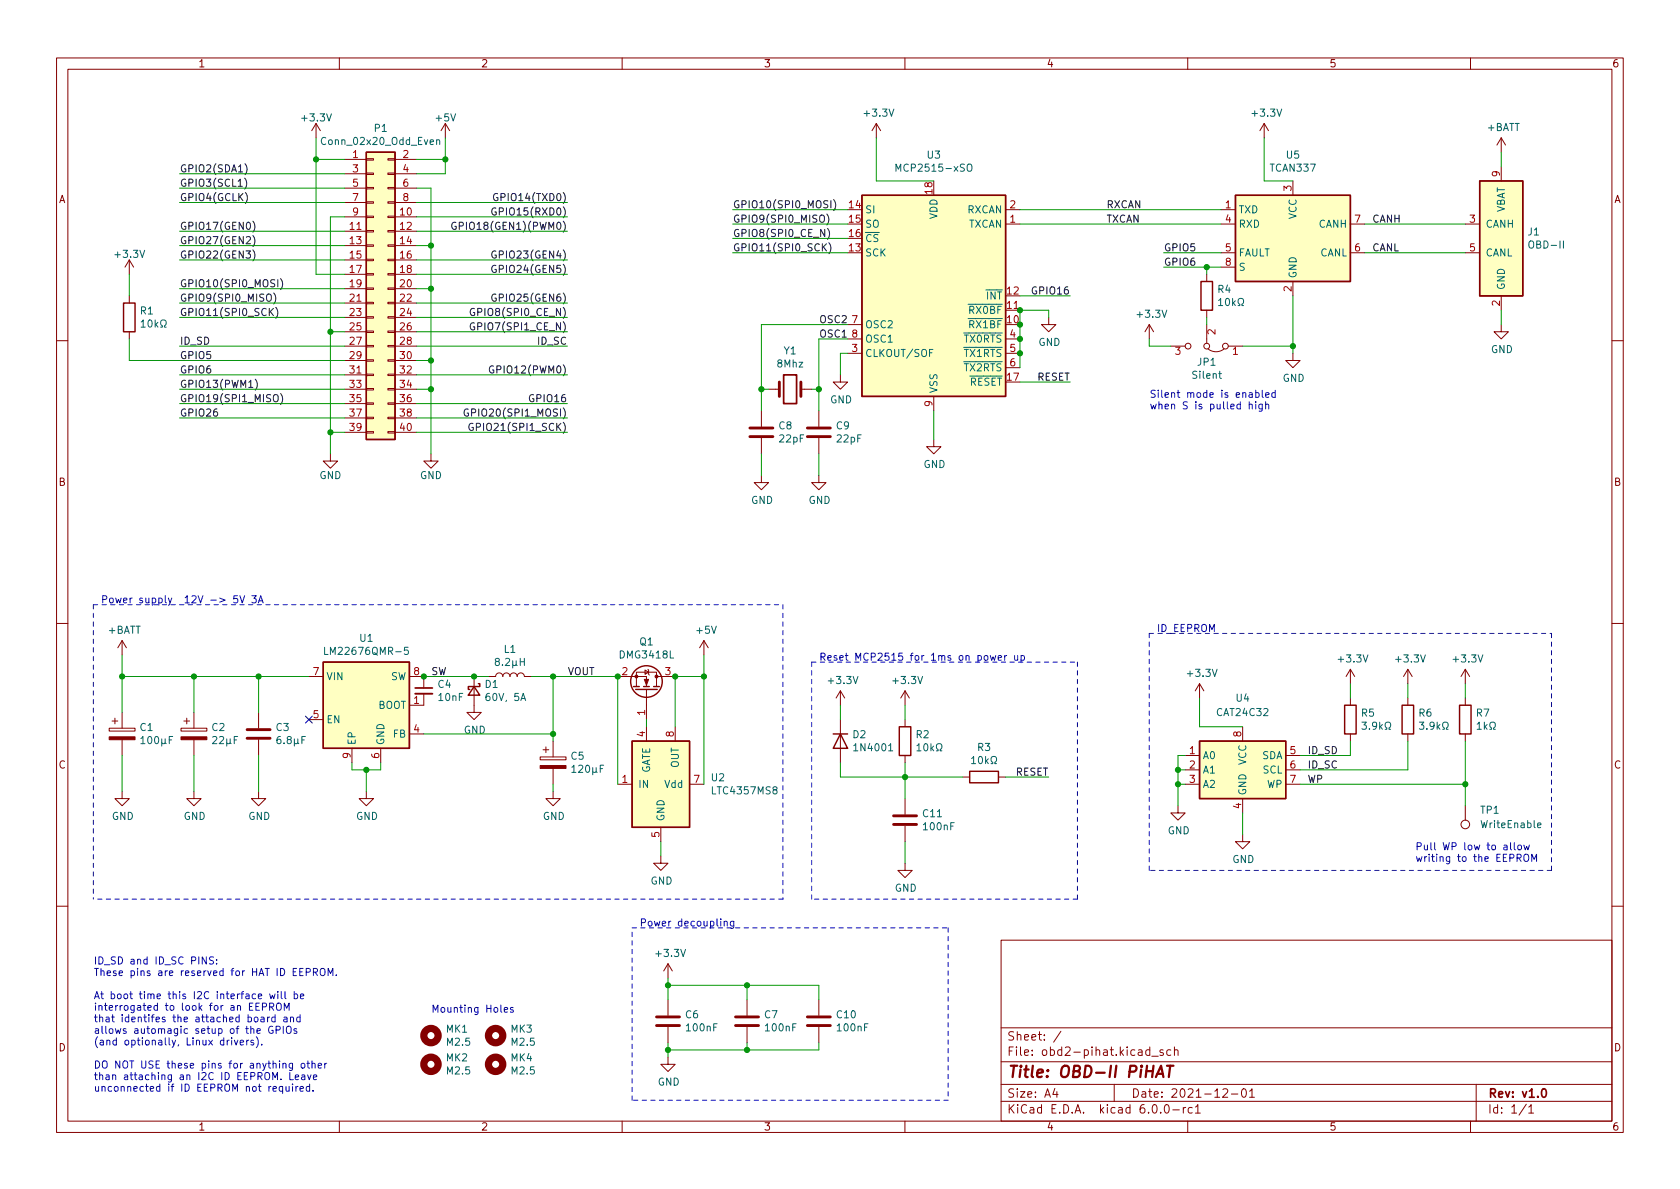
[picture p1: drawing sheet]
<svg xmlns="http://www.w3.org/2000/svg" width="297mm" height="210mm" viewBox="0 0 297 210" stroke-linecap="round" stroke-linejoin="round" font-family="sans-serif">
<g fill="none" stroke="#840000" stroke-width=".18">
<path d="M10 10.2h277v190.1h-277zM12 12.2h273v186.1h-273zM60 10.2v2M110 10.2v2M160 10.2v2M210 10.2v2M260 10.2v2M55.9 21.8l-.8 1.3M55.9 21.8v2.6M55.9 21.8l.7 1.3M61 28.2h3.8M61 38.3h3.8"/>
<path d="M61 30.7h3.8M61 33.3h3.8M61 35.8h3.8M64.8 38.2h1.2v.3h-1.2zM64.8 35.7h1.2v.2h-1.2zM64.8 33.1h1.2v.3h-1.2zM64.8 30.6h1.2v.3h-1.2zM64.8 28.1h1.2v.2h-1.2zM68.6 38.2h1.2v.3h-1.2zM68.6 35.7h1.2v.2h-1.2zM68.6 33.1h1.2v.3h-1.2zM68.6 30.6h1.2v.3h-1.2z"/>
<path d="M68.6 28.1h1.2v.2h-1.2zM69.8 28.2h3.9M69.8 38.3h3.9M69.8 30.7h3.9M69.8 33.3h3.9M69.8 35.8h3.9M78.7 21.8l-.7 1.3M78.7 21.8v2.6M78.7 21.8l.8 1.3M154.9 21.8l-.7 1.3M154.9 21.8v2.6M154.9 21.8l.8 1.3"/>
<path d="M177.8 39.6h2.5M177.8 37.1h2.5M215.9 39.6h2.5M215.9 37.1h2.5M223.5 21.8l-.7 1.3M223.5 21.8v2.6M223.5 21.8l.8 1.3M228.6 32v2.5M238.8 39.6h2.5M259.1 39.6h2.5M265.4 24.4l-.7 1.2M265.4 24.4v2.5"/>
<path d="M265.4 29.5v2.5M265.4 24.4l.8 1.2M22.9 46v2.5M22.9 52.3v1.3M22.9 58.7v1.2M22.9 46l-.8 1.2M22.9 46l.7 1.2M61 40.9h3.8M61 43.4h3.8M61 46h3.8M61 48.5h3.8M61 51h3.8"/>
<path d="M61 53.6h3.8M61 56.1h3.8M61 58.7h3.8M64.8 58.5h1.2v.3h-1.2zM64.8 56h1.2v.3h-1.2zM64.8 53.5h1.2v.2h-1.2zM64.8 50.9h1.2v.3h-1.2zM64.8 48.4h1.2v.2h-1.2zM64.8 45.8h1.2v.3h-1.2zM64.8 43.3h1.2v.3h-1.2zM64.8 40.8h1.2v.2h-1.2zM68.6 58.5h1.2v.3h-1.2z"/>
<path d="M68.6 56h1.2v.3h-1.2zM68.6 53.5h1.2v.2h-1.2zM68.6 50.9h1.2v.3h-1.2zM68.6 48.4h1.2v.2h-1.2zM68.6 45.8h1.2v.3h-1.2zM68.6 43.3h1.2v.3h-1.2zM68.6 40.8h1.2v.2h-1.2zM69.8 40.9h3.9M69.8 43.4h3.9M69.8 46h3.9M69.8 48.5h3.9M69.8 51h3.9"/>
<path d="M69.8 53.6h3.9M69.8 56.1h3.9M69.8 58.7h3.9M149.9 59.9h2.5M149.9 57.4h2.5M177.8 54.9h2.5M177.8 59.9h2.5M185.4 56.1v1.3h1.3l-1.3 1.3-1.3-1.3h1.3M203.2 57.4l-.8 1.3M203.2 57.4v2.5M203.2 57.4l.8 1.3M213.4 48.5v1.3"/>
<path d="M213.4 54.9v1.2M213.4 57.4v3.3M215.9 44.7h2.5M215.9 47.2h2.5M228.6 49.8v2.5M238.8 44.7h2.5M259.1 44.7h2.5M265.4 57.4v1.3h1.3l-1.3 1.2-1.2-1.2h1.2M265.4 52.3v2.6M10 60.2h2M61 61.2h3.8M61 63.7h3.8"/>
<path d="M61 66.3h3.8M61 68.8h3.8M61 71.4h3.8M61 73.9h3.8M61 76.4h3.8M64.8 76.3h1.2v.3h-1.2zM64.8 73.8h1.2v.2h-1.2zM64.8 71.2h1.2v.3h-1.2zM64.8 68.7h1.2v.3h-1.2zM64.8 66.2h1.2v.2h-1.2zM64.8 63.6h1.2v.3h-1.2zM64.8 61.1h1.2v.2h-1.2z"/>
<path d="M68.6 76.3h1.2v.3h-1.2zM68.6 73.8h1.2v.2h-1.2zM68.6 71.2h1.2v.3h-1.2zM68.6 68.7h1.2v.3h-1.2zM68.6 66.2h1.2v.2h-1.2zM68.6 63.6h1.2v.3h-1.2zM68.6 61.1h1.2v.2h-1.2zM69.8 61.2h3.9M69.8 63.7h3.9M69.8 66.3h3.9M69.8 68.8h3.9M69.8 71.4h3.9"/>
<path d="M69.8 73.9h3.9M69.8 76.4h3.9M134.6 72.6v2.8M134.6 77.5v2.8M135.9 68.8h1.9M141.6 68.8h1.9M144.8 72.6v2.8M144.8 77.5v2.8M148.6 66.3v1.3h1.3l-1.3 1.2-1.3-1.2h1.3M149.9 62.5h2.5M165.1 77.7v1.3h1.3l-1.3 1.3-1.3-1.3h1.3M165.1 70.1v2.5"/>
<path d="M177.8 62.5h2.5M177.8 65h2.5M207 61.2h2.5M213.6 61.7a2.26 2.26 0 0 0 2.8 0M217.2 61.2h2.5M228.6 62.5v1.2h1.3l-1.3 1.3-1.3-1.3h1.3M285 60.2h2M58.4 80.3v1.2h1.3l-1.3 1.3-1.3-1.3h1.3M76.2 80.3v1.2h1.3l-1.3 1.3-1.3-1.3h1.3M134.6 84.1v1.2h1.3l-1.3 1.3-1.3-1.3h1.3M144.8 84.1v1.2h1.2l-1.2 1.3-1.3-1.3h1.3M10 110.2h2"/>
<path d="M21.6 113.3v2.5M21.6 113.3l-.8 1.2M21.6 113.3l.8 1.2M54.6 119.6h2.5M72.4 119.6h2.5v2.1M83.8 119.6v6.4h1.3l-1.3 1.2-1.3-1.2h1.3M86.4 119.6h1.2a.64 .64 0 0 1 .7-.6 .64 .64 0 0 1 .6 .6 .64 .64 0 0 1 .6-.6 .64 .64 0 0 1 .7 .6 .64 .64 0 0 1 .6-.6 .64 .64 0 0 1 .6 .6 .64 .64 0 0 1 .7-.6 .64 .64 0 0 1 .6 .6h1.3M109.2 119.6h5.1v1.8M114 118.5l.7 .4-.7 .3zM114.6 118.4l.1 .1v.7l.1 .2M116.1 119.6h3.3M124.5 113.3l-.8 1.2"/>
<path d="M124.5 113.3v2.5M124.5 113.3l.7 1.2M238.8 118.4v2.5M238.8 118.4l-.8 1.2M238.8 118.4l.7 1.2M248.9 118.4v2.5M248.9 118.4l-.7 1.2M248.9 118.4l.8 1.2M259.1 118.4v2.5M259.1 118.4l-.8 1.2M259.1 118.4l.7 1.2M285 110.2h2"/>
<path d="M19.3 128.8h4.6v.5h-4.6zM19.8 127.5h1M20.3 127v1M21.6 139.9v1.3h1.3l-1.3 1.3-1.3-1.3h1.3M21.6 126v2.8M21.6 130.8v2.8M32 128.8h4.6v.5h-4.6zM32.5 127.5h1M33 127v1M34.3 139.9v1.3h1.3l-1.3 1.3-1.3-1.3h1.3M34.3 126v2.8M34.3 130.8v2.8"/>
<path d="M45.7 139.9v1.3h1.3l-1.3 1.3-1.3-1.3h1.3M45.7 126v2.8M45.7 130.8v2.8M54.6 127.2h2.5M62.2 132.3v2.6M64.8 139.9v1.3h1.2l-1.2 1.3-1.3-1.3h1.3M67.3 132.3v2.6M72.4 129.8h2.5M74.9 122.7v2h-2.5M95.5 133.9h4.6v.5h-4.6zM96 132.6h1M96.5 132.1v1"/>
<path d="M97.8 139.9v1.3h1.3l-1.3 1.3-1.3-1.3h1.3M97.8 131.1v2.8M97.8 135.9v2.8M109.2 138.7h2.6M112.5 121.4v-2.5h3.6v2.5M114.3 121.9v5.3M114.3 128.5v2.6M119.4 128.5v2.6M121.9 138.7h2.6M148.6 122.2v2.5M148.6 127.2v7.7M148.6 122.2l-.8 1.2"/>
<path d="M148.6 122.2l.8 1.2M160 122.2v2.5M160 127.2v1.3M160 133.6v1.3M160 122.2l-.7 1.2M160 122.2l.8 1.2M170.2 137.4h1.2M176.5 137.4h1.3M209.5 138.7h2.6M209.5 133.6h2.6M209.5 136.1h2.6M212.1 120.9l-.8 1.3"/>
<path d="M212.1 120.9v2.5M212.1 120.9l.8 1.3M219.7 128.5v2.6M227.3 138.7h2.6M227.3 133.6h2.6M227.3 136.1h2.6M238.8 123.4v1.3M238.8 129.8v1.3M248.9 123.4v1.3M248.9 129.8v1.3M259.1 123.4v1.3M259.1 129.8v1.3"/>
<path d="M116.8 151.4v1.2h1.3l-1.3 1.3-1.2-1.3h1.2M116.8 146.3v2.5M160 152.6v1.3h1.3l-1.3 1.3-1.3-1.3h1.3M160 141.2v2.8M160 146v2.8M208.3 142.5v1.3h1.2l-1.2 1.2-1.3-1.2h1.3M219.7 147.6v1.2h1.3l-1.3 1.3-1.3-1.3h1.3M219.7 141.2v2.6M259.1 142.5v2.5M10 160.2h2M118.1 170.4l-.8 1.3M118.1 170.4v2.6"/>
<path d="M118.1 176.8v2.8M118.1 170.4l.8 1.3M132.1 176.8v2.8M144.8 176.8v2.8M177 166.3h108v32h-108zM285 160.2h2M60 198.3v2M110 198.3v2M118.1 186.9v1.3h1.3l-1.3 1.3-1.3-1.3h1.3M118.1 181.6v2.8M132.1 181.6v2.8M144.8 181.6v2.8"/>
<path d="M160 198.3v2M177 194.8h108M177 191.8h108M177 187.8h108M177 181.8h108M186.5 192.5l-.4 1h1M186.9 193v1M187.6 182.4l-1.3 1.9M197 191.8v3M203.3 185.7l-.4-.1-.3 .3v.4l.1 .3h.6M203.3 185.1v1.5M203.6 186.8h1.2"/>
<path d="M205.6 185.7l-.3-.1-.2 .2v.3l.5 .1v.4h-.5M206.1 195.4l.1-.1a.81 .81 0 0 1 .6 .7 .81 .81 0 0 1-.3 .8h-.1a.81 .81 0 0 1-.6-.6 .81 .81 0 0 1 .3-.8zM207 185.7l-.4-.1-.3 .3v.4l.1 .3h.6M207.4 196.3h1.1M207.6 185.8l.3-.2 .3 .1 .1 .9M207.6 185.1v1.5M209.2 195.8v1M209.6 195.8l-.2 .1-.2 .2M210 198.3v2M210.8 195.9l-.4-.1-.3 .3v.4l.1 .3h.6M211.4 195.8l.4-.5v1.5M211.4 196.8h.8"/>
<path d="M216.2 192.7l.6-.2 .2 .2 .1 .3-1 1h1M217.7 193.5h1.2M219.7 192.6l.2-.1a.81 .81 0 0 1 .5 .7 .81 .81 0 0 1-.3 .8h-.1a.81 .81 0 0 1-.6-.6 .81 .81 0 0 1 .3-.8zM220.9 193l.5-.5v1.5M220.9 194h.9M260 198.3v2M261 191.8v6.5M269.9 195.3l-1.3 1.9M270.3 195.8l.4-.5v1.5M270.3 196.8h.9"/>
<circle cx="210.1" cy="61.2" r=".51"/>
<circle cx="213.4" cy="61.2" r=".51"/>
<circle cx="216.7" cy="61.2" r=".51"/>
<circle cx="259.1" cy="145.8" r=".76"/>
</g>
<path d="M138.6 66.3h2.2v5.1h-2.2zM73.4 121.7h3.1M272.8 192.6l.1-.1a.81 .81 0 0 1 .6 .7 .81 .81 0 0 1-.3 .8h-.1a.81 .81 0 0 1-.6-.6 .81 .81 0 0 1 .3-.8z" fill="none" stroke="#840000" stroke-width=".3"/>
<path d="M204.4 190.5l.9-2 .4 2M204.6 189.9h1M206.3 188.5h1.2M206.9 188.5l-.2 2" fill="none" stroke="#840000" stroke-width=".4"/>
<g fill="none" stroke="#840000" stroke-width=".25">
<path d="M64.8 26.9h5v50.8h-5zM152.4 34.5h25.4v35.6h-25.4zM218.4 34.5h20.4v15.3h-20.4zM261.6 32h7.6v20.3h-7.6zM21.8 53.6h2.1v5.1h-2.1zM212.3 49.8h2.1v5.1h-2.1zM57.1 117.1h15.3v15.2h-15.3zM83.8 121.4l1 1.5h-2zM84.6 120.9h.2v.5h-2v.5h.3M111.8 131.1h10.1v15.2h-10.1zM112 121.4h1M112.4 121.9h3.8"/>
<path d="M113.8 121.4h1M115.6 121.4h1M147.3 129.8h2.6M148.6 129.8l1.3 2.5h-2.6zM159 128.5h2v5.1h-2zM171.4 136.4h5.1v2h-5.1zM212.1 131.1h15.2v10.1h-15.2zM237.7 124.7h2.1v5.1h-2.1zM247.9 124.7h2v5.1h-2zM258.1 124.7h2v5.1h-2z"/>
<circle cx="114.3" cy="120.5" r="2.79"/>
</g>
<g fill="none" stroke="#006464" stroke-width=".18">
<path d="M77.2 24.8l.2-.1 .3 .1v.8M77.2 24.7v.9M158.4 30.3v-1.3l.4 .9 .5-.9v1.3M171.2 29.1l.1-.1a.43 .43 0 0 1 .5 .4v.5a.42 .42 0 0 1-.4 .4 .42 .42 0 0 1-.4-.4v-.5zM25 56.9l.3-.3v1.2M25 57.8h.7M26.4 56.6h.1a.68 .68 0 0 1 .4 .6 .68 .68 0 0 1-.4 .6 .84 .84 0 0 1-.1-1.2zM27.4 56.6v1.2M27.6 57.4l.3 .4M27.9 57l-.5 .5M28.4 57.8h.3v-.2a.54 .54 0 0 1-.3-.7 .54 .54 0 0 1 .8-.3 .58 .58 0 0 1-.1 1v.2h.3M215.5 53.1l.3-.3v1.2"/>
<path d="M215.5 54h.7M216.8 52.9l.2-.1a.68 .68 0 0 1 .4 .6 .68 .68 0 0 1-.4 .6l-.2-.1-.1-.3zM217.9 52.8v1.2M218.1 53.6l.3 .4M218.4 53.2l-.5 .5M218.9 54h.3v-.2a.54 .54 0 0 1-.3-.7 .54 .54 0 0 1 .8-.3 .58 .58 0 0 1-.1 1v.2h.3M165 61.8h-.6v1.3M215.5 66.1h.5M215.7 65.6v1.1l.3 .2M57.4 114.5v1.2h.6M72.1 114.5h-.6v.6l.2-.2 .4 .1 .1 .2-.1 .4-.1 .1-.5-.1M87.8 117l-.2-.3v-.2l.2-.1 .4 .1 .1 .2-.1 .1-.5 .2-.1 .2v.2l.2 .3h.3l.2-.3-.1-.3-.1-.1"/>
<path d="M88.8 117.6v.1M89.4 116.5l.5-.1 .2 .4-.8 .9h.8M90.7 116.8v1.3M91.3 117.5l.1 .2M91.3 116.8l-.1 .8-.4 .1-.1-.2M92 116.4v1.3M92 117h.7M92.7 116.4v1.3M24.9 130.6l.4-.4v1.3M24.9 131.5h.7M26.3 130.3l.1-.1a.68 .68 0 0 1 .5 .7 .68 .68 0 0 1-.5 .6 .84 .84 0 0 1-.1-1.2zM27.5 130.3l.1-.1a.68 .68 0 0 1 .5 .7 .68 .68 0 0 1-.5 .6 .84 .84 0 0 1-.1-1.2z"/>
<path d="M28.6 130.7v1.2M29.2 131.3l.2 .2M29.2 130.7l-.1 .7-.3 .1-.2-.2M29.9 130.8h.5M30.5 130.2h-.6v1.3M37.6 130.4l.5-.2 .2 .4-.8 .9h.8M38.8 130.4l.5-.2 .2 .4-.7 .9h.7M40.1 130.7v1.2M40.7 131.3l.2 .2M40.7 130.7l-.1 .7-.3 .1-.2-.2M41.4 130.8h.4M42 130.2h-.6v1.3"/>
<path d="M49.6 130.2l-.4 .1a.86 .86 0 0 0 0 1.2l.4-.1 .1-.4-.3-.3h-.2l-.2 .3M50.2 131.4v.1M51 130.8l-.2-.3v-.1l.2-.2 .4 .1 .1 .2-.1 .2-.5 .1-.1 .2v.3l.2 .2 .4-.1 .1-.1-.1-.4-.1-.1M52 130.7v1.2M52.7 131.3l.1 .2M52.7 130.7l-.1 .7-.4 .1-.2-.2M53.4 130.8h.4M54 130.2h-.6v1.3M101.1 135.7l.4-.4v1.3M101.1 136.6h.7M102.3 135.4l.5-.1 .2 .4-.7 .9h.7M103.6 135.4l.2-.1a.68 .68 0 0 1 .5 .7 .68 .68 0 0 1-.5 .6l-.2-.1-.1-.4z"/>
<path d="M104.8 135.7v1.3M105.4 136.4l.2 .2M105.4 135.7l-.1 .8-.3 .1-.2-.2M106.1 135.9h.5M106.7 135.3h-.6v1.3M157.1 132.8h.7M162.1 131.9l.4-.4v1.3M162.1 132.8h.7M163.5 131.6l.1-.1a.68 .68 0 0 1 .5 .6 .68 .68 0 0 1-.5 .7 .84 .84 0 0 1-.1-1.2zM164.6 131.5v1.3M164.7 132.3l.4 .5M165.1 131.9l-.5 .5"/>
<path d="M165.6 132.8h.3v-.3a.54 .54 0 0 1-.3-.7 .54 .54 0 0 1 .8-.2 .58 .58 0 0 1-.2 .9v.3h.3M171.8 134.1l.3-.3v1.2M171.8 135h.7M173.1 133.9l.2-.1a.68 .68 0 0 1 .4 .6 .68 .68 0 0 1-.4 .6l-.2-.1-.1-.3zM174.3 133.8v1.2M174.4 134.6l.3 .4M174.7 134.2l-.4 .5M175.2 135h.3v-.2a.54 .54 0 0 1-.2-.7 .54 .54 0 0 1 .7-.3 .58 .58 0 0 1-.1 1v.2h.3M240.8 127.7h.8l-.4 .5 .3 .1v.5l-.2 .2-.5-.2M242.1 128.8v.2M243.4 128.2l-.2 .3-.4-.1-.1-.2 .1-.4 .4-.1 .1 .1a.84 .84 0 0 1-.3 1.2h-.2M243.9 127.7v1.3"/>
<path d="M244.1 128.5l.3 .5M244.4 128.1l-.5 .5M244.9 129h.3v-.3a.54 .54 0 0 1-.3-.7 .54 .54 0 0 1 .8-.2 .58 .58 0 0 1-.1 .9v.3h.3M251 127.7h.7l-.4 .5 .4 .1v.5l-.2 .2-.5-.2M252.3 128.8v.2M253.6 128.2l-.3 .3-.3-.1-.2-.2 .2-.4 .3-.1 .2 .1a.84 .84 0 0 1-.3 1.2h-.2M254.1 127.7v1.3M254.2 128.5l.4 .5M254.6 128.1l-.5 .5M255.1 129h.3v-.3a.54 .54 0 0 1-.3-.7 .54 .54 0 0 1 .8-.2 .58 .58 0 0 1-.2 .9v.3h.3M261.2 128.1l.3-.4v1.3M261.2 129h.7"/>
<path d="M262.4 127.7v1.3M262.6 128.5l.3 .5M262.9 128.1l-.5 .5M263.4 129h.3v-.3a.54 .54 0 0 1-.3-.7 .54 .54 0 0 1 .8-.2 .59 .59 0 0 1-.1 .9v.3h.3M271.9 145.9l.6-.1-.1-.2-.4-.1-.1 .2v.6h.5"/>
</g>
<g fill="#ffffc2" stroke="#ffffc2" stroke-width=".18">
<path d="M64.8 26.9h5v50.8h-5z"/>
<path d="M111.8 131.1h10.1v15.2h-10.1z"/>
<path d="M57.1 117.1h15.3v15.2h-15.3z"/>
<path d="M152.4 34.5h25.4v35.6h-25.4z"/>
<path d="M212.1 131.1h15.2v10.1h-15.2z"/>
<path d="M261.6 32h7.6v20.3h-7.6z"/>
<path d="M218.4 34.5h20.4v15.3h-20.4z"/>
</g>
<g fill="none" stroke="#840000" stroke-width=".51">
<path d="M132.6 77.2h4.1M132.6 75.7h4.1M137.8 67.6v2.5M141.6 67.6v2.5M142.7 77.2h4.1M142.7 75.7h4.1M43.7 130.6h4.1M43.7 129h4.1M158 145.8h4.1M158 144.3h4.1M116.1 179.8h4M130 179.8h4.1"/>
<path d="M142.7 179.8h4.1M116.1 181.4h4M130 181.4h4.1M142.7 181.4h4.1"/>
</g>
<g fill="#840000" stroke="#840000" stroke-width=".18">
<path d="M113.9 120.1h.8l-.4 1.1z"/>
<path d="M19.3 130.3h4.6v.5h-4.6z"/>
<path d="M32 130.3h4.6v.5h-4.6z"/>
<path d="M95.5 135.4h4.6v.5h-4.6z"/>
<circle cx="112.5" cy="119.6" r=".25"/>
<circle cx="116.1" cy="119.6" r=".25"/>
</g>
<g fill="none" stroke="#840000" stroke-width="1.3">
<circle cx="76.2" cy="188.2" r="1.27"/>
<circle cx="76.2" cy="183.1" r="1.27"/>
<circle cx="87.6" cy="188.2" r="1.27"/>
<circle cx="87.6" cy="183.1" r="1.27"/>
</g>
<path d="M73.4 122.7h3.1" fill="none" stroke="#840000" stroke-width=".33"/>
<g fill="none" stroke="#0f0f0f" stroke-width=".18">
<path d="M43.3 31.5a1.46 1.46 0 0 1 0 1.9M43.3 29a1.46 1.46 0 0 1 0 1.9M43.4 34a1.46 1.46 0 0 1 0 2M44.7 39.1a1.46 1.46 0 0 1 0 2M80.6 39.4a.59 .59 0 0 0-.7 .5 .59 .59 0 0 0 .7 .6l.1-.5h-.3M87.7 36.8a.59 .59 0 0 0-.8 .6 .59 .59 0 0 0 .8 .6v-.5h-.2M88 34.3a.59 .59 0 0 0-.8 .6 .59 .59 0 0 0 .8 .5v-.5h-.2M146.2 37.8a1.46 1.46 0 0 1 0 2M147.4 35.3a1.46 1.46 0 0 1 0 1.9M44.7 41.7a1.46 1.46 0 0 1 0 1.9M44.7 44.2a1.46 1.46 0 0 1 0 1.9M47.8 55.1l.5 .7"/>
<path d="M48.3 54.5l-.7 .8M48.4 51.8a1.46 1.46 0 0 1 0 2M48.8 54.4a1.46 1.46 0 0 1 0 1.9M49.6 49.3a1.46 1.46 0 0 1 0 1.9M83.9 57.1a.59 .59 0 0 0-.8 .6 .59 .59 0 0 0 .8 .6v-.5h-.2M83.9 54.6a.59 .59 0 0 0-.8 .6 .59 .59 0 0 0 .8 .5v-.4h-.2M87.7 44.4a.59 .59 0 0 0-.8 .6 .59 .59 0 0 0 .8 .6v-.5h-.2M87.7 47a.59 .59 0 0 0-.8 .6 .59 .59 0 0 0 .8 .5v-.5h-.2M87.7 52.1a.59 .59 0 0 0-.8 .5 .59 .59 0 0 0 .8 .6v-.5h-.2M145.6 43.7l.5 .7M146.1 43.1l-.7 .7M146.3 40.4a1.46 1.46 0 0 1 0 1.9"/>
<path d="M146.5 42.9a1.46 1.46 0 0 1 0 2M45.1 67.1a1.46 1.46 0 0 1 0 1.9M48.5 69.8h.1a.43 .43 0 0 1 .6 .4v.4a.42 .42 0 0 1-.4 .5 .42 .42 0 0 1-.5-.5v-.4zM49.6 69.6a1.46 1.46 0 0 1 0 1.9M82.8 72.4a.59 .59 0 0 0-.8 .6 .59 .59 0 0 0 .8 .5v-.5h-.2M83.6 74.9a.59 .59 0 0 0-.7 .6 .59 .59 0 0 0 .7 .6l.1-.5h-.3M87.3 64.8a.59 .59 0 0 0-.8 .5 .59 .59 0 0 0 .8 .6v-.5h-.2"/>
</g>
<g fill="none" stroke="#0000c2" stroke-width=".18">
<path d="M220.9 71.6l.2-.1h.3v.8M220.9 71v1.3M222 69.5l.4-.1 .2 .3-.1 .5h-.5M222 71v.2M222 69v1.3M222 71.5v.8M223.2 69v1.1l.2 .2M223.2 71.5v1l-.3 .2h-.3M223.2 71.5h-.4l-.2 .2 .1 .6h.5M223.8 69.8l.6-.1-.1-.2-.3-.1-.2 .2v.6h.5M223.8 71.6l.2-.1h.3v.8M223.8 71v1.3"/>
<path d="M225.5 69.5l-.4-.1-.2 .3 .1 .5h.5M225.5 69v1.3M42 105.3h-.6l-.1 .6 .2-.1 .4 .1 .1 .2v.4l-.2 .1-.5-.1M42.4 105.3l.4 1.3 .5-1.3M44.5 105.3h.8l-.4 .5 .4 .1v.6l-.2 .1-.6-.1M45.7 106.6l.4-1.3 .4 1.3M45.8 106.2h.6M175.1 115.9l.2 .9 .3-.6 .2 .6 .3-.9M176.5 116.3l.6-.1-.1-.2-.3-.1-.2 .2v.6h.5M177.6 115.9v.9M178 115.9l-.4 .3M179.4 115.9v.8l.4 .1 .1-.2"/>
<path d="M179.9 115.9v.9M180.5 116l.4-.1 .2 .3-.1 .5h-.5M180.5 115.9v1.3M267.1 149v1.1l.2 .2M267.7 149v1.1l.2 .2M268.2 151.7h.6l.2-.2-.1-.3-.7-.1v1.2M268.4 149.6l.2-.2 .4 .2v.4l-.1 .2-.3 .1-.2-.1zM268.5 151.7l.5 .6M269.4 149.4l.3 .9 .2-.6 .3 .6 .2-.9M269.5 151.2l.2-.1a.43 .43 0 0 1 .6 .4v.4a.42 .42 0 0 1-.4 .4 .42 .42 0 0 1-.5-.4zM270.8 152.3v-1.2l.5 .9 .4-.9v1.2M36.5 169.2v1.3l-.7-1.3v1.3"/>
<path d="M37.8 169.3l-.5-.1-.3 .2 .1 .4 .6 .2v.4l-.2 .1-.5-.1M38.3 170.4v.1M38.3 169.7v.1M45.3 178h.4M45.7 176.2l.6-.1-.1-.3h-.3l-.2 .1v.6h.5M45.9 177.4h-.6v1.3h.6M46.2 179.9h.4l.1 .8M46.4 178h.6l.1-.2v-.3l-.7-.1v1.3M47.3 179.9v.8M47.7 175.8l.2 .8 .3-.6 .2 .6 .2-.8M47.7 178h.6l.1-.2-.1-.3-.6-.1v1.3M47.7 179.9l-.4 .2"/>
<path d="M48 178l.4 .7M48.6 179.9h-.3l-.3 .2 .2 .5h.4M48.6 179.4v1.3M48.9 177.6l.3-.2a.43 .43 0 0 1 .5 .4v.4a.42 .42 0 0 1-.4 .5 .42 .42 0 0 1-.4-.5zM49.1 175.3v.2M49.1 175.8v.8M49.7 175.3v1.1l.2 .2M50.2 179.9h.5l.1 .8M50.3 178.7v-1.3l.4 .9 .4-.9v1.3M50.4 175.3v1.1l.2 .2M51.4 180l.1-.1h.3l.1 .8M51.4 179.9v.8"/>
<path d="M52 175.8h.4l.2 .2-.1 .5h-.5M52 175.3v1.3M53.1 179.9h-.4l-.3 .2 .2 .5h.5M53.1 179.4v1.3M53.1 176.2l.6-.1v-.3h-.4l-.2 .1 .1 .6h.5M53.6 171.3h-.6v1.2h.6M54.1 171.9h.6l.2-.2-.1-.3-.7-.1v1.2M55.4 171.9h.6l.1-.2v-.3l-.7-.1v1.2M55.7 171.9l.4 .6M56.7 171.4l.2-.1a.43 .43 0 0 1 .6 .4v.4a.42 .42 0 0 1-.5 .4 .42 .42 0 0 1-.4-.4zM58 172.5v-1.2l.4 .9 .5-.9v1.2M59.5 172.4v.1"/>
<path d="M89.2 178.6l.6-.1-.1-.3h-.4l-.1 .1v.6h.5M90.7 178.2h-.3l-.2 .1 .1 .2 .4 .1v.3h-.5M128 163l.2-.1 .3 .1 .1 .8M128 162.9v.9M129.7 162.9v1l-.2 .3-.3-.1M129.7 163l-.3-.1-.3 .3 .2 .5h.4M41 183.9v.9M41.4 183.9l.3 .9 .3-.9M42.5 184.4l.6-.2-.1-.2-.3-.1-.2 .2v.6h.5M43.6 183.9v.9M44 183.9l-.4 .3M44.8 184l-.3-.1-.2 .2 .1 .2 .4 .1v.3h-.5"/>
<path d="M45.3 183.3a1.46 1.46 0 0 1 0 2M46.3 184.7v.1M46.7 180.2h-.4l-.2 .2 .2 .3 .4-.1M48.2 181.5a.59 .59 0 0 0-.7 .6 .59 .59 0 0 0 .7 .6l.1-.5h-.3M48.8 182.1h.6l.1-.2v-.3l-.7-.1v1.2M50 192.2l-.4-.1-.2 .3 .1 .5h.5M50 192.1v1.3M50.1 181.5v1.2M50.6 192.1v.8l.3 .1 .2-.2M50.7 181.7l.2-.2a.43 .43 0 0 1 .6 .4v.4a.42 .42 0 0 1-.4 .5 .42 .42 0 0 1-.5-.5zM50.8 180.2h-.5l-.1 .2 .1 .3 .5-.1M51.1 192.1v.9"/>
<path d="M51.2 189.7v1.2h.6M51.7 188v1.1l-.2 .2-.3-.1M51.7 188.1l-.3-.1-.3 .3 .1 .5h.5M51.7 191.7v.1M51.7 192.1v.9M52.2 190.5l.6-.1v-.3h-.4l-.2 .2 .1 .6h.5M52.3 192.1v.9M52.4 182l-.3-.1-.1 .2v.2l.4 .1v.3h-.4M52.7 192.1l-.4 .3M53.1 192.5l.6-.1-.1-.2-.4-.1-.1 .2v.6h.5M53.4 188.1l.3-.1 .2 .3v.3l-.2 .3-.3-.1-.2-.2zM53.4 190.1h.4l.1 .8"/>
<path d="M53.9 190.4h-.4l-.2 .2 .2 .3h.4M54.3 188h.4M54.4 190.1l.3 .8 .3-.8M54.4 187.6v1.1l.3 .2M54.7 192.2l-.3-.1-.3 .3 .2 .5h.4M54.7 191.7v1.3M55.2 188.2l.2-.2 .3 .1v.8M55.2 187.6v1.3M55.4 192.8v.2M55.4 190.5l.6-.1v-.3h-.4l-.2 .2 .1 .6h.5M56.3 188.5l.6-.2-.1-.2-.4-.1-.1 .2v.6h.5M57.4 188v.9"/>
<path d="M57.8 188l-.4 .3"/>
</g>
<g fill="none" stroke="#0000c2" stroke-width=".18" stroke-dasharray=".8 .8">
<path d="M16.5 106.9h121.9M16.5 106.9v52.1M138.4 106.9v52.1M143.5 117.1h47M190.5 117.1v41.9M203.2 112h3.8M207 112h67.3M274.3 112v41.9M138.4 159h-121.9M143.5 159v-41.9M190.5 159h-47M203.2 153.9v-41.9"/>
<path d="M274.3 153.9h-71.1M111.8 164.1h55.8M167.6 164.1v30.5M111.8 194.6v-30.5M167.6 194.6h-55.8"/>
</g>
<g fill="none" stroke="#009600" stroke-width=".18">
<path d="M31.7 30.7h29.3M31.7 33.3h29.3M31.7 35.8h29.3M55.9 24.4v24.1h5.1M55.9 28.2h5.1M61 38.3h-2.6v42M73.7 33.3h2.5v47M73.7 35.8h26.6M73.7 28.2h5M73.7 38.3h26.6M78.7 24.4v6.3h-5M129.5 37.1h20.4"/>
<path d="M129.5 39.6h20.4M154.9 24.4v7.6h10.2M180.3 37.1h35.6M180.3 39.6h35.6M223.5 24.4v7.6h5.1M241.3 39.6h17.8M265.4 26.9v2.6M22.9 59.9v3.8h38.1M22.9 48.5v3.8M31.7 51h29.3M31.7 43.4h29.3M31.7 40.9h29.3"/>
<path d="M31.7 46h29.3M31.7 56.1h29.3M31.7 53.6h29.3M58.4 58.7h2.6M73.7 48.5h26.6M73.7 51h2.5M73.7 43.4h2.5M73.7 40.9h26.6M73.7 46h26.6M73.7 56.1h26.6M73.7 53.6h26.6M73.7 58.7h26.6"/>
<path d="M129.5 44.7h20.4M129.5 42.2h20.4M149.9 57.4h-15.3v15.2M149.9 59.9h-5.1v12.7M180.3 52.3h8.9M185.4 56.1v-1.2h-5.1v10.1M203.2 59.9v1.3h3.8M205.7 44.7h10.2M205.7 47.2h10.2M213.4 47.2v1.3M213.4 56.1v1.3M228.6 52.3v10.2"/>
<path d="M241.3 44.7h17.8M265.4 54.9v2.5M31.7 61.2h29.3M31.7 66.3h29.3M31.7 71.4h29.3M31.7 68.8h29.3M31.7 73.9h29.3M58.4 76.4h2.6M73.7 61.2h26.6M73.7 66.3h26.6M73.7 63.7h2.5M73.7 71.4h26.6"/>
<path d="M73.7 68.8h2.5M73.7 76.4h26.6M73.7 73.9h26.6M134.6 68.8h1.3M143.5 68.8h1.3M149.9 62.5h-1.3v3.8M165.1 72.6v5.1M180.3 67.6h8.9M219.7 61.2h8.9M134.6 80.3v3.8M144.8 80.3v3.8M21.6 119.6h33"/>
<path d="M21.6 115.8v10.2M34.3 119.6v6.4M45.7 119.6v6.4M74.9 119.6h11.5M94 119.6h15.2v19.1M97.8 119.6v11.5M124.5 119.6h-5.1v8.9M124.5 115.8v22.9M21.6 133.6v6.3M34.3 133.6v6.3M45.7 133.6v6.3M62.2 134.9v1.2h5.1v-1.2"/>
<path d="M64.8 136.1v3.8M74.9 129.8h22.9M97.8 138.7v1.2M114.3 127.2v1.3M148.6 124.7v2.5M148.6 134.9v2.5h21.6M160 124.7v2.5M160 134.9v6.3M177.8 137.4h7.6M208.3 138.7h1.2M208.3 136.1h1.2M209.5 133.6h-1.2v8.9"/>
<path d="M212.1 123.4v5.1h7.6M229.9 138.7h29.2M238.8 120.9v2.5M238.8 131.1v2.5h-8.9M248.9 120.9v2.5M248.9 131.1v5h-19M259.1 120.9v2.5M259.1 131.1v11.4M116.8 148.8v2.6M160 148.8v3.8M219.7 143.8v3.8M118.1 174.2h26.7v2.6"/>
<path d="M118.1 173v3.8M132.1 174.2v2.6M118.1 184.4v2.5M132.1 184.4v1.3M144.8 184.4v1.3h-26.7"/>
</g>
<path d="M54 126.6l1.2 1.3M55.2 126.6l-1.2 1.3" fill="none" stroke="#000084" stroke-width=".18"/>
<g fill="#009600" stroke="#009600" stroke-width=".18">
<circle cx="55.9" cy="28.2" r=".46"/>
<circle cx="83.8" cy="119.6" r=".46"/>
<circle cx="74.9" cy="119.6" r=".46"/>
<circle cx="64.8" cy="136.1" r=".46"/>
<circle cx="97.8" cy="129.8" r=".46"/>
<circle cx="76.2" cy="63.7" r=".46"/>
<circle cx="97.8" cy="119.6" r=".46"/>
<circle cx="109.2" cy="119.6" r=".46"/>
<circle cx="58.4" cy="76.4" r=".46"/>
<circle cx="119.4" cy="119.6" r=".46"/>
<circle cx="124.5" cy="119.6" r=".46"/>
<circle cx="132.1" cy="185.7" r=".46"/>
<circle cx="132.1" cy="174.2" r=".46"/>
<circle cx="118.1" cy="174.2" r=".46"/>
<circle cx="118.1" cy="185.7" r=".46"/>
<circle cx="76.2" cy="51" r=".46"/>
<circle cx="76.2" cy="43.4" r=".46"/>
<circle cx="76.2" cy="68.8" r=".46"/>
<circle cx="58.4" cy="58.7" r=".46"/>
<circle cx="78.7" cy="28.2" r=".46"/>
<circle cx="45.7" cy="119.6" r=".46"/>
<circle cx="21.6" cy="119.6" r=".46"/>
<circle cx="34.3" cy="119.6" r=".46"/>
<circle cx="144.8" cy="68.8" r=".46"/>
<circle cx="180.3" cy="62.5" r=".46"/>
<circle cx="180.3" cy="59.9" r=".46"/>
<circle cx="134.6" cy="68.8" r=".46"/>
<circle cx="259.1" cy="138.7" r=".46"/>
<circle cx="208.3" cy="136.1" r=".46"/>
<circle cx="208.3" cy="138.7" r=".46"/>
<circle cx="160" cy="137.4" r=".46"/>
<circle cx="180.3" cy="54.9" r=".46"/>
<circle cx="180.3" cy="57.4" r=".46"/>
<circle cx="213.4" cy="47.2" r=".46"/>
<circle cx="228.6" cy="61.2" r=".46"/>
</g>
<text font-size="2.8" fill="#840000" x="178" y="190.6">Title: OBD-II PiHAT</text>
<g font-size="2.1" fill="#840000">
<text x="178" y="184">Sheet: /</text>
<text x="178" y="186.7">File: obd2-pihat.kicad_sch</text>
<text x="178" y="196.9">KiCad E.D.A. kicad 6.0.0-rc1</text>
<text x="178" y="194.1">Size: A4</text>
<text x="200" y="194.1">Date: 2021-12-01</text>
<text x="263" y="194.1">Rev: v1.0</text>
<text x="263" y="196.9">Id: 1/1</text>
</g>
<g font-size="1.8" fill="#840000">
<text x="35" y="11.9">1</text>
<text x="85" y="11.9">2</text>
<text x="135" y="11.9">3</text>
<text x="185" y="11.9">4</text>
<text x="235" y="11.9">5</text>
<text x="285" y="11.9">6</text>
<text x="10.3" y="35.9">A</text>
<text x="285.3" y="35.9">A</text>
<text x="10.3" y="85.9">B</text>
<text x="285.3" y="85.9">B</text>
<text x="10.3" y="135.9">C</text>
<text x="285.3" y="135.9">C</text>
<text x="10.3" y="185.9">D</text>
<text x="285.3" y="185.9">D</text>
<text x="35" y="199.9">1</text>
<text x="85" y="199.9">2</text>
<text x="135" y="199.9">3</text>
<text x="185" y="199.9">4</text>
<text x="235" y="199.9">5</text>
<text x="285" y="199.9">6</text>
</g>
<g font-size="1.8" fill="#006464">
<text x="53.5" y="21.5">+3.3V</text>
<text x="66.2" y="23.3">P1</text>
<text x="77.1" y="21.5">+5V</text>
<text x="153" y="20.6">+3.3V</text>
<text x="221.6" y="20.6">+3.3V</text>
<text x="262.9" y="23.2">+BATT</text>
<text x="57.2" y="25.6">Conn_02x20_Odd_Even</text>
<text x="164" y="28">U3</text>
<text x="227.5" y="28">U5</text>
<text x="159.1" y="30.3">MCP2515-xSO</text>
<text x="224.7" y="30.3">TCAN337</text>
<text x="152.9" y="37.7">SI</text>
<text x="152.9" y="40.3">SO</text>
<text x="165.7" y="38.8" transform="rotate(-90 165.7 38.8)">VDD</text>
<text x="171" y="37.7">RXCAN</text>
<text x="171.2" y="40.3">TXCAN</text>
<text x="218.9" y="37.7">TXD</text>
<text x="218.9" y="40.3">RXD</text>
<text x="229.2" y="38.8" transform="rotate(-90 229.2 38.8)">VCC</text>
<text x="233.1" y="40.3">CANH</text>
<text x="262.6" y="40.3">CANH</text>
<text x="266.1" y="37.8" transform="rotate(-90 266.1 37.8)">VBAT</text>
<text x="270.2" y="41.6">J1</text>
<text x="20.5" y="45.6">+3.3V</text>
<text x="152.9" y="45.3">SCK</text>
<text x="152.9" y="42.8">~{CS}</text>
<text x="218.9" y="45.3">FAULT</text>
<text x="218.9" y="47.9">S</text>
<text x="233.3" y="45.3">CANL</text>
<text x="262.6" y="45.3">CANL</text>
<text x="270.7" y="43.9">OBD-II</text>
<text x="173.1" y="53">~{INT}</text>
<text x="215.3" y="51.8">R4</text>
<text x="229.2" y="49.3" transform="rotate(-90 229.2 49.3)">GND</text>
<text x="266.1" y="51.3" transform="rotate(-90 266.1 51.3)">GND</text>
<text x="24.8" y="55.6">R1</text>
<text x="152.9" y="58">OSC2</text>
<text x="170.1" y="58">~{RX1BF}</text>
<text x="170.1" y="55.5">~{RX0BF}</text>
<text x="201.2" y="56.2">+3.3V</text>
<text x="137.5" y="65">8Mhz</text>
<text x="138.6" y="62.7">Y1</text>
<text x="152.9" y="63.1">CLKOUT/SOF</text>
<text x="152.9" y="60.6">OSC1</text>
<text x="169.1" y="60.6">~{TX0RTS}</text>
<text x="169.1" y="63.1">~{TX1RTS}</text>
<text x="169.1" y="65.7">~{TX2RTS}</text>
<text x="183.6" y="61.2">GND</text>
<text x="211.8" y="64.7">JP1</text>
<text x="263.6" y="62.4">GND</text>
<text x="146.8" y="71.3">GND</text>
<text x="165.7" y="69.6" transform="rotate(-90 165.7 69.6)">VSS</text>
<text x="170" y="68.2">~{RESET}</text>
<text x="211" y="67">Silent</text>
<text x="226.8" y="67.5">GND</text>
<text x="137.7" y="75.9">C8</text>
<text x="147.9" y="75.9">C9</text>
<text x="137.9" y="78.2">22pF</text>
<text x="148" y="78.2">22pF</text>
<text x="163.3" y="82.7">GND</text>
<text x="56.5" y="84.7">GND</text>
<text x="74.2" y="84.7">GND</text>
<text x="132.8" y="89.1">GND</text>
<text x="142.9" y="89.1">GND</text>
<text x="19.1" y="112.1">+BATT</text>
<text x="63.6" y="113.5">U1</text>
<text x="123.2" y="112.1">+5V</text>
<text x="58.2" y="115.8">LM22676QMR-5</text>
<text x="89.1" y="115.4">L1</text>
<text x="109.7" y="116.4">DMG3418L</text>
<text x="113.1" y="114.1">Q1</text>
<text x="210.1" y="119.7">+3.3V</text>
<text x="236.8" y="117.1">+3.3V</text>
<text x="247" y="117.1">+3.3V</text>
<text x="257.1" y="117.1">+3.3V</text>
<text x="57.7" y="120.3">VIN</text>
<text x="66.8" y="125.3">BOOT</text>
<text x="69" y="120.3">SW</text>
<text x="77.5" y="121.6">C4</text>
<text x="77.6" y="123.9">10nF</text>
<text x="85.8" y="121.6">D1</text>
<text x="86.2" y="123.9">60V, 5A</text>
<text x="146.6" y="120.9">+3.3V</text>
<text x="158.1" y="120.9">+3.3V</text>
<text x="218.6" y="124.1">U4</text>
<text x="24.8" y="129.3">C1</text>
<text x="37.5" y="129.3">C2</text>
<text x="48.8" y="129.3">C3</text>
<text x="57.7" y="127.9">EN</text>
<text x="62.9" y="131.8" transform="rotate(-90 62.9 131.8)">EP</text>
<text x="67.9" y="131.8" transform="rotate(-90 67.9 131.8)">GND</text>
<text x="69.5" y="130.4">FB</text>
<text x="82" y="129.7">GND</text>
<text x="150.8" y="130.5">D2</text>
<text x="162" y="130.5">R2</text>
<text x="215.3" y="126.6">CAT24C32</text>
<text x="240.7" y="126.7">R5</text>
<text x="250.9" y="126.7">R6</text>
<text x="261" y="126.7">R7</text>
<text x="101" y="134.3">C5</text>
<text x="114.9" y="137" transform="rotate(-90 114.9 137)">GATE</text>
<text x="120" y="135.8" transform="rotate(-90 120 135.8)">OUT</text>
<text x="151.3" y="132.8">1N4001</text>
<text x="172.9" y="132.8">R3</text>
<text x="212.6" y="134.2">A0</text>
<text x="212.6" y="136.8">A1</text>
<text x="220.3" y="135.3" transform="rotate(-90 220.3 135.3)">VCC</text>
<text x="223.1" y="134.2">SDA</text>
<text x="223.3" y="136.8">SCL</text>
<text x="112.8" y="139.3">IN</text>
<text x="117.6" y="139.3">Vdd</text>
<text x="125.8" y="138.1">U2</text>
<text x="126.1" y="140.5">LTC4357MS8</text>
<text x="212.6" y="139.3">A2</text>
<text x="220.3" y="140.7" transform="rotate(-90 220.3 140.7)">GND</text>
<text x="224" y="139.3">WP</text>
<text x="261.8" y="143.9">TP1</text>
<text x="19.8" y="145">GND</text>
<text x="32.5" y="145">GND</text>
<text x="43.9" y="145">GND</text>
<text x="62.9" y="145">GND</text>
<text x="96" y="145">GND</text>
<text x="117.5" y="145.3" transform="rotate(-90 117.5 145.3)">GND</text>
<text x="163.2" y="144.5">C11</text>
<text x="163.4" y="146.8">100nF</text>
<text x="206.4" y="147.5">GND</text>
<text x="262.1" y="146.4">WriteEnable</text>
<text x="217.9" y="152.6">GND</text>
<text x="115" y="156.4">GND</text>
<text x="158.2" y="157.7">GND</text>
<text x="116.2" y="169.2">+3.3V</text>
<text x="78.9" y="182.6">MK1</text>
<text x="79.1" y="184.9">M2.5</text>
<text x="90.3" y="182.6">MK3</text>
<text x="90.5" y="184.9">M2.5</text>
<text x="121.2" y="180.1">C6</text>
<text x="121.5" y="182.4">100nF</text>
<text x="135.2" y="180.1">C7</text>
<text x="135.5" y="182.4">100nF</text>
<text x="148" y="180.1">C10</text>
<text x="148.2" y="182.4">100nF</text>
<text x="78.9" y="187.7">MK2</text>
<text x="79.1" y="190">M2.5</text>
<text x="90.3" y="187.7">MK4</text>
<text x="90.5" y="190">M2.5</text>
<text x="116.3" y="192">GND</text>
</g>
<g font-size="1.8" fill="#a90000">
<text x="62.4" y="27.9">1</text>
<text x="71.3" y="27.9">2</text>
<text x="62.4" y="30.5">3</text>
<text x="62.4" y="33">5</text>
<text x="62.4" y="35.6">7</text>
<text x="71.3" y="30.5">4</text>
<text x="71.3" y="33">6</text>
<text x="71.3" y="35.6">8</text>
<text x="164.8" y="34.3" transform="rotate(-90 164.8 34.3)">18</text>
<text x="228.3" y="33.8" transform="rotate(-90 228.3 33.8)">3</text>
<text x="265.2" y="31.2" transform="rotate(-90 265.2 31.2)">9</text>
<text x="61.9" y="40.6">11</text>
<text x="62.4" y="38.1">9</text>
<text x="70.8" y="38.1">10</text>
<text x="70.8" y="40.6">12</text>
<text x="150.1" y="36.8">14</text>
<text x="150.1" y="39.4">15</text>
<text x="150.1" y="41.9">16</text>
<text x="178.6" y="39.4">1</text>
<text x="178.6" y="36.8">2</text>
<text x="216.7" y="36.8">1</text>
<text x="216.7" y="39.4">4</text>
<text x="239.5" y="39.4">7</text>
<text x="259.9" y="39.4">3</text>
<text x="61.9" y="43.2">13</text>
<text x="61.9" y="45.7">15</text>
<text x="70.8" y="43.2">14</text>
<text x="70.8" y="45.7">16</text>
<text x="150.1" y="44.4">13</text>
<text x="216.7" y="44.4">5</text>
<text x="216.7" y="47">8</text>
<text x="239.5" y="44.4">6</text>
<text x="259.9" y="44.4">5</text>
<text x="61.9" y="48.3">17</text>
<text x="61.9" y="50.8">19</text>
<text x="61.9" y="53.3">21</text>
<text x="70.8" y="48.3">18</text>
<text x="70.8" y="50.8">20</text>
<text x="70.8" y="53.3">22</text>
<text x="178.1" y="52.1">12</text>
<text x="228.3" y="51.5" transform="rotate(-90 228.3 51.5)">2</text>
<text x="61.9" y="55.9">23</text>
<text x="61.9" y="58.4">25</text>
<text x="70.8" y="55.9">24</text>
<text x="70.8" y="58.4">26</text>
<text x="150.6" y="57.1">7</text>
<text x="150.6" y="59.7">8</text>
<text x="178.1" y="57.1">10</text>
<text x="178.1" y="54.6">11</text>
<text x="178.6" y="59.7">4</text>
<text x="214.9" y="59.2" transform="rotate(-90 214.9 59.2)">2</text>
<text x="265.2" y="54.1" transform="rotate(-90 265.2 54.1)">2</text>
<text x="61.9" y="61">27</text>
<text x="61.9" y="63.5">29</text>
<text x="70.8" y="61">28</text>
<text x="70.8" y="63.5">30</text>
<text x="150.6" y="62.2">3</text>
<text x="178.6" y="62.2">5</text>
<text x="178.6" y="64.8">6</text>
<text x="207.8" y="62.7">3</text>
<text x="217.9" y="62.7">1</text>
<text x="61.9" y="66">31</text>
<text x="61.9" y="68.6">33</text>
<text x="61.9" y="71.1">35</text>
<text x="70.8" y="66">32</text>
<text x="70.8" y="68.6">34</text>
<text x="70.8" y="71.1">36</text>
<text x="164.8" y="71.9" transform="rotate(-90 164.8 71.9)">9</text>
<text x="178.1" y="67.3">17</text>
<text x="61.9" y="73.7">37</text>
<text x="61.9" y="76.2">39</text>
<text x="70.8" y="73.7">38</text>
<text x="70.8" y="76.2">40</text>
<text x="55.4" y="119.4">7</text>
<text x="73.2" y="119.4">8</text>
<text x="110" y="119.4">2</text>
<text x="117.6" y="119.4">3</text>
<text x="73.2" y="124.5">1</text>
<text x="55.4" y="127">5</text>
<text x="73.2" y="129.5">4</text>
<text x="114" y="130.3" transform="rotate(-90 114 130.3)">4</text>
<text x="114" y="126.5" transform="rotate(-90 114 126.5)">1</text>
<text x="119.1" y="130.3" transform="rotate(-90 119.1 130.3)">8</text>
<text x="219.5" y="130.3" transform="rotate(-90 219.5 130.3)">8</text>
<text x="62" y="134.1" transform="rotate(-90 62 134.1)">9</text>
<text x="67.1" y="134.1" transform="rotate(-90 67.1 134.1)">6</text>
<text x="210.3" y="133.3">1</text>
<text x="210.3" y="135.9">2</text>
<text x="228.1" y="133.3">5</text>
<text x="228.1" y="135.9">6</text>
<text x="110" y="138.4">1</text>
<text x="122.7" y="138.4">7</text>
<text x="210.3" y="138.4">3</text>
<text x="219.5" y="143" transform="rotate(-90 219.5 143)">4</text>
<text x="228.1" y="138.4">7</text>
<text x="116.6" y="148.1" transform="rotate(-90 116.6 148.1)">5</text>
</g>
<g font-size="1.8" fill="#0f0f0f">
<text x="31.7" y="30.5">GPIO2(SDA1)</text>
<text x="31.7" y="33">GPIO3(SCL1)</text>
<text x="31.7" y="35.5">GPIO4(GCLK)</text>
<text x="88.2" y="35.5">GPIO14(TXD0)</text>
<text x="31.7" y="40.6">GPIO17(GEN0)</text>
<text x="81.5" y="40.6">GPIO18(GEN1)(PWM0)</text>
<text x="88" y="38.1">GPIO15(RXD0)</text>
<text x="129.5" y="39.4">GPIO9(SPI0_MISO)</text>
<text x="129.5" y="41.9">GPIO8(SPI0_CE_N)</text>
<text x="129.5" y="36.8">GPIO10(SPI0_MOSI)</text>
<text x="195.6" y="39.4">TXCAN</text>
<text x="195.6" y="36.8">RXCAN</text>
<text x="242.6" y="39.4">CANH</text>
<text x="31.7" y="43.2">GPIO27(GEN2)</text>
<text x="31.7" y="45.7">GPIO22(GEN3)</text>
<text x="87.9" y="45.7">GPIO23(GEN4)</text>
<text x="129.5" y="44.4">GPIO11(SPI0_SCK)</text>
<text x="205.7" y="47">GPIO6</text>
<text x="205.7" y="44.4">GPIO5</text>
<text x="242.6" y="44.4">CANL</text>
<text x="31.7" y="53.3">GPIO9(SPI0_MISO)</text>
<text x="31.7" y="50.8">GPIO10(SPI0_MOSI)</text>
<text x="87.9" y="48.2">GPIO24(GEN5)</text>
<text x="87.9" y="53.3">GPIO25(GEN6)</text>
<text x="182.8" y="52.1">GPIO16</text>
<text x="31.7" y="55.9">GPIO11(SPI0_SCK)</text>
<text x="84.2" y="58.4">GPIO7(SPI1_CE_N)</text>
<text x="84.2" y="55.9">GPIO8(SPI0_CE_N)</text>
<text x="144.8" y="57.1">OSC2</text>
<text x="144.8" y="59.7">OSC1</text>
<text x="31.7" y="60.9">ID_SD</text>
<text x="31.7" y="63.5">GPIO5</text>
<text x="95.1" y="60.9">ID_SC</text>
<text x="31.7" y="66">GPIO6</text>
<text x="31.7" y="71.1">GPIO19(SPI1_MISO)</text>
<text x="31.7" y="68.6">GPIO13(PWM1)</text>
<text x="87.5" y="66">GPIO12(PWM0)</text>
<text x="93.9" y="71.1">GPIO16</text>
<text x="183.3" y="67.3">RESET</text>
<text x="31.7" y="73.6">GPIO26</text>
<text x="83.4" y="73.6">GPIO20(SPI1_MOSI)</text>
<text x="84.2" y="76.2">GPIO21(SPI1_SCK)</text>
<text x="76.2" y="119.4">SW</text>
<text x="100.3" y="119.4">VOUT</text>
<text x="179.5" y="137.1">RESET</text>
<text x="231.1" y="135.9">ID_SC</text>
<text x="231.1" y="133.3">ID_SD</text>
<text x="231.1" y="138.4">WP</text>
</g>
<g font-size="1.8" fill="#0000c2">
<text x="203.2" y="70.3">Silent mode is enabled</text>
<text x="203.2" y="72.4">when S is pulled high</text>
<text x="17.8" y="106.7">Power supply 12V -&gt; 5V 3A</text>
<text x="204.5" y="111.7">ID EEPROM</text>
<text x="144.8" y="116.8">Reset MCP2515 for 1ms on power up</text>
<text x="250.2" y="150.3">Pull WP low to allow</text>
<text x="250.2" y="152.4">writing to the EEPROM</text>
<text x="113" y="163.8">Power decoupling</text>
<text x="16.5" y="170.5">ID_SD and ID_SC PINS:</text>
<text x="16.5" y="172.6">These pins are reserved for HAT ID EEPROM.</text>
<text x="16.5" y="176.7">At boot time this I2C interface will be</text>
<text x="16.5" y="178.7">interrogated to look for an EEPROM</text>
<text x="76.2" y="179.1">Mounting Holes</text>
<text x="16.5" y="180.8">that identifes the attached board and</text>
<text x="16.5" y="182.8">allows automagic setup of the GPIOs</text>
<text x="16.5" y="184.8">(and optionally, Linux drivers).</text>
<text x="16.5" y="188.9">DO NOT USE these pins for anything other</text>
<text x="16.5" y="191">than attaching an I2C ID EEPROM. Leave</text>
<text x="16.5" y="193">unconnected if ID EEPROM not required.</text>
</g>
</svg>
